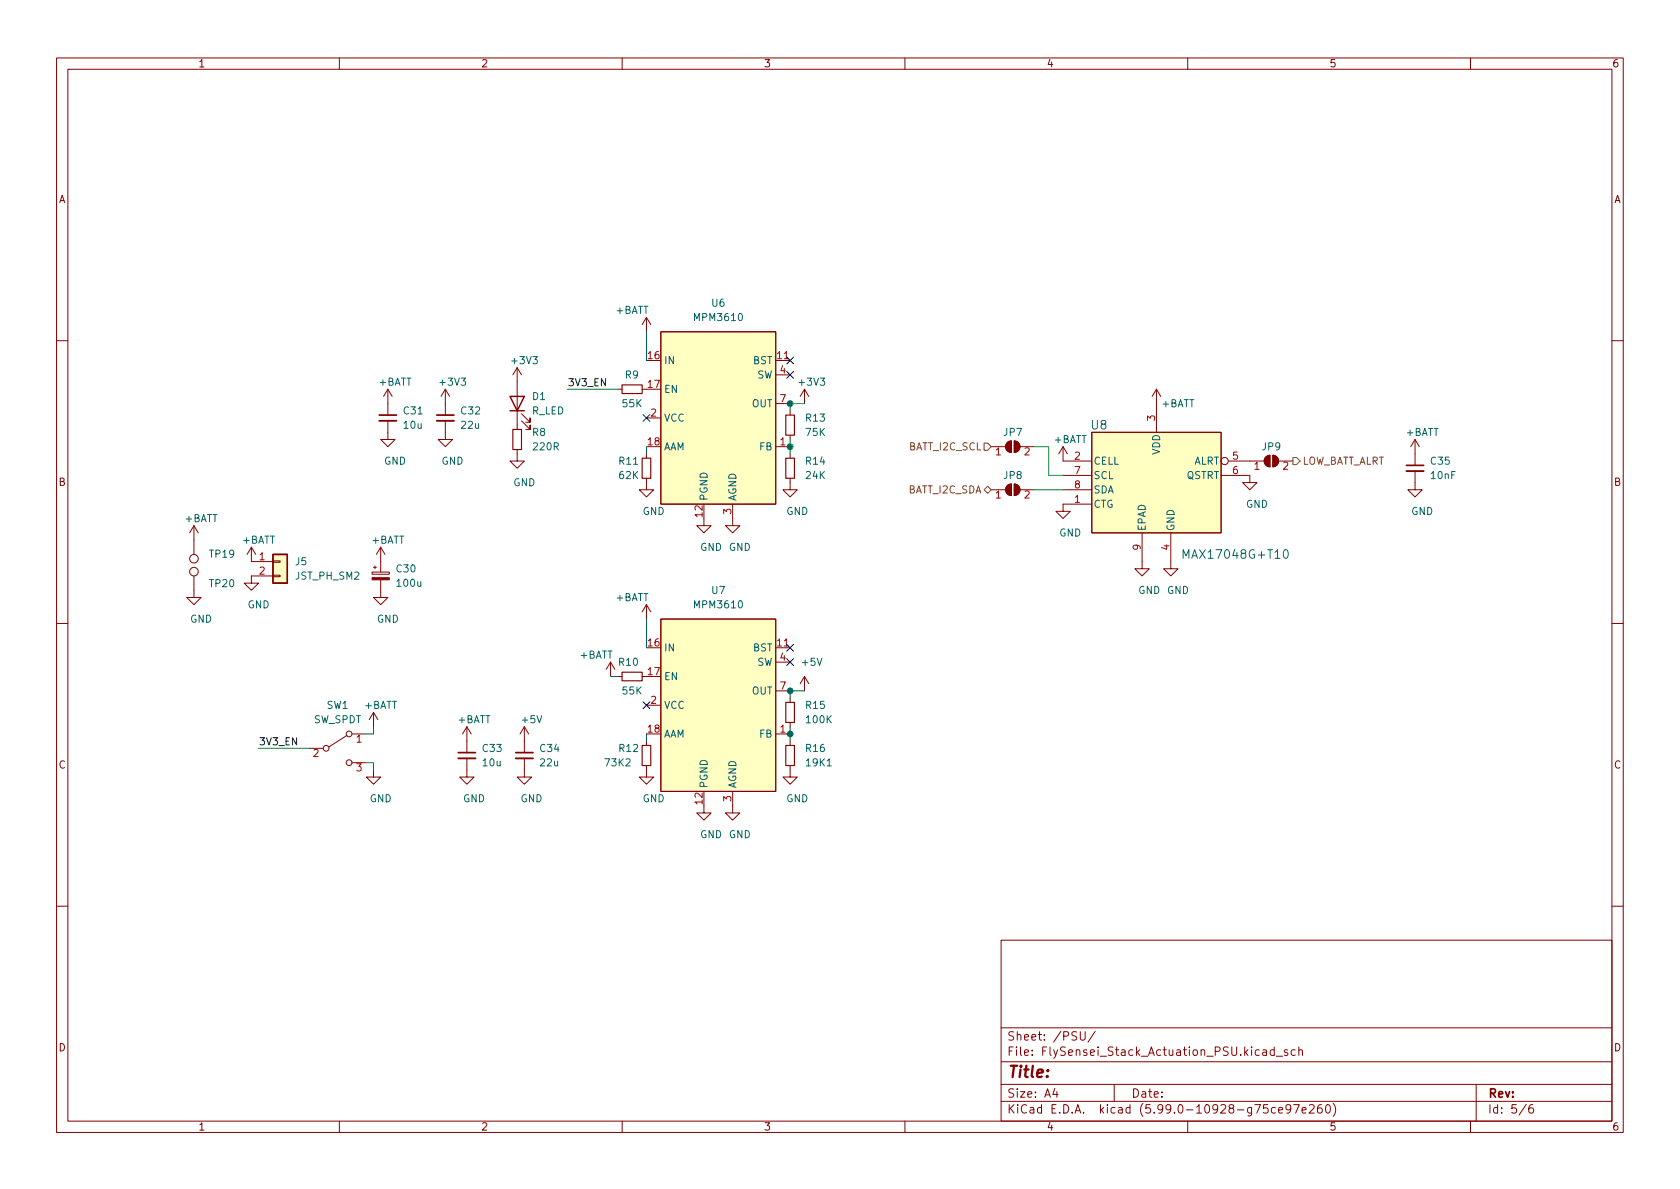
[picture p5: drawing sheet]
<svg xmlns="http://www.w3.org/2000/svg" width="297mm" height="210mm" viewBox="0 0 297 210" stroke-linecap="round" stroke-linejoin="round" font-family="sans-serif">
<g fill="none" stroke="#840000" stroke-width=".18">
<path d="M10 10.2h277v190.1h-277zM12 12.2h273v186.1h-273zM60 10.2v2M110 10.2v2M160 10.2v2M210 10.2v2M260 10.2v2M114.3 56.1v2.6M114.3 56.1l-.8 1.3M114.3 56.1l.8 1.3M116.8 58.7h20.4v30.4h-20.4zM10 60.2h2"/>
<path d="M68.6 74.4v3.3h1.2l-1.2 1.3-1.3-1.3h1.3M68.6 68.8v4.6M68.6 68.8l-.8 1.3M68.6 68.8l.7 1.3M78.7 74.4v3.3h1.3l-1.3 1.3-1.2-1.3h1.2M78.7 68.8v4.6M78.7 68.8l-.7 1.3M78.7 68.8l.8 1.3M91.4 79.5v2h1.3l-1.3 1.3-1.2-1.3h1.2M91.4 65l-.7 1.3M91.4 65v10.9M91.4 65l.8 1.3"/>
<path d="M92.2 74.4l1.5 1.5v-.7v.7h-.7M92.2 73.1l1.5 1.6v-.8v.8h-.7M109.2 68.8h.8M113.5 68.8h.8M114.3 73.9h2.5M137.2 79h2.5M137.2 63.7h2.5M137.2 66.3h2.5M137.2 71.4h2.5M139.7 72.6v.8M139.7 77v.7M142.2 68.8l-.7 1.3"/>
<path d="M142.2 68.8v2.6M142.2 68.8l.8 1.3M175.3 79h2.5M178.1 78.3l.7-.3v2a1.02 1.02 0 0 1-.9-.6 1.02 1.02 0 0 1 .2-1.1zM179.3 78a1.02 1.02 0 0 1 1 1 1.02 1.02 0 0 1-1 1zM180.3 79h2.6M188 79l-.8 1.3M188 79v2.5h5M188 79l.7 1.3M193 76.4h22.9v17.8h-22.9zM204.5 68.8l-.8 1.3M204.5 68.8v7.6"/>
<path d="M204.5 68.8l.7 1.3M250.2 77.7l-.8 1.3M250.2 77.7v4.6M250.2 77.7l.8 1.3M285 60.2h2M34.3 93l-.8 1.2M34.3 93v5M34.3 93l.8 1.2M44.4 96.8v2.5h3.9M44.4 96.8l-.7 1.2M44.4 96.8l.8 1.2M48.3 99.2h1.2v.2h-1.2z"/>
<path d="M67.3 96.8l-.8 1.2M67.3 96.8v4.4M67.3 96.8l.8 1.2M114.3 84.6v2h1.3l-1.3 1.3-1.3-1.3h1.3M114.3 80.3v.7M124.5 91.7v1.3h1.2l-1.2 1.2-1.3-1.2h1.3M129.5 89.1v3.9h1.3l-1.3 1.2-1.2-1.2h1.2M139.7 84.6v2h1.3l-1.3 1.3-1.3-1.3h1.3M139.7 80.3v.7M175.3 86.6h2.5M178.1 85.9l.7-.3v2a1.02 1.02 0 0 1-.9-.6 1.02 1.02 0 0 1 .2-1.1zM179.3 85.6a1.02 1.02 0 0 1 1 1 1.02 1.02 0 0 1-1 1z"/>
<path d="M180.3 86.6h2.6M188 86.6h5M188 84.1h5M193 89.1h-5v1.3h1.2l-1.2 1.3-1.3-1.3h1.3M201.9 94.2v6.4h1.3l-1.3 1.2-1.2-1.2h1.2M207 94.2v6.4h1.3l-1.3 1.2-1.3-1.2h1.3M215.9 84.1h5.1v1.2h1.2l-1.2 1.3-1.3-1.3h1.3M217.2 81.5h6.3M223.8 80.8l.7-.3v2a1.02 1.02 0 0 1-.9-.6 1.02 1.02 0 0 1 .2-1.1zM225 80.5a1.02 1.02 0 0 1 1.1 1 1.02 1.02 0 0 1-1.1 1zM226.1 81.5h2.5M250.2 83.3v3.3h1.3l-1.3 1.3-1.3-1.3h1.3"/>
<path d="M10 110.2h2M34.3 101.8v3.9h1.3l-1.3 1.2-1.3-1.2h1.3M48.3 101.7h1.2v.3h-1.2zM48.3 101.8h-3.9v1.3h1.3l-1.3 1.3-1.2-1.3h1.2M65.8 101.2h3v.3h-3zM66 100.3h.5M66.3 100.1v.5M67.3 102.5v3.2h1.3l-1.3 1.2-1.3-1.2h1.3M107.9 117.1l-.7 1.3M107.9 117.1v2.5M107.9 117.1l.8 1.3M109.2 119.6h.8"/>
<path d="M113.5 119.6h.8M114.3 106.9v2.6M114.3 106.9l-.8 1.3M114.3 106.9l.8 1.3M116.8 109.5h20.4v30.4h-20.4zM137.2 114.5h2.5M137.2 117.1h2.5M142.2 119.6v2.6M142.2 119.6l-.7 1.3M142.2 119.6l.8 1.3M285 110.2h2M54.6 132.3h2.5"/>
<path d="M61.3 130l-3.1 2.1M62.2 129.8h2.6M62.2 134.9h2.6M66 136.1v1.3h1.3l-1.3 1.3-1.2-1.3h1.2M66 126l-.7 1.2M66 126v2.5M66 126l.8 1.2M82.5 134.1v3.3h1.3l-1.3 1.3-1.2-1.3h1.2M82.5 128.5l-.7 1.3M82.5 128.5v4.6M82.5 128.5l.8 1.3M92.7 134.1v3.3h1.3l-1.3 1.3-1.3-1.3h1.3"/>
<path d="M92.7 128.5v4.6M92.7 128.5l-.8 1.3M92.7 128.5l.8 1.3M114.3 135.4v2h1.3l-1.3 1.3-1.3-1.3h1.3M114.3 131.1v.7M114.3 124.7h2.5M129.5 139.9v3.9h1.3l-1.3 1.2-1.2-1.2h1.2M137.2 129.8h2.5M137.2 122.2h2.5M139.7 135.4v2h1.3l-1.3 1.3-1.3-1.3h1.3M139.7 123.4v.8M139.7 127.8v.7"/>
<path d="M139.7 131.1v.7M124.5 142.5v1.3h1.2l-1.2 1.2-1.3-1.2h1.3M10 160.2h2M177 166.3h108v32h-108zM285 160.2h2M60 198.3v2M110 198.3v2M160 198.3v2M177 194.8h108M177 191.8h108M177 187.8h108M177 181.8h108"/>
<path d="M186.5 192.5l-.4 1h1M186.9 193v1M191 182.4v1.2l.3 .3h.3l.3-.3v-1.2M193.6 182.4l-1.2 1.9M197 191.8v3M210 198.3v2M223.3 185.7h.6v.9M223.9 186l-.5 .1a.29 .29 0 0 0-.2 .2 .29 .29 0 0 0 .2 .3h.5M225.3 185.7l-.4-.1-.3 .3v.4l.1 .3h.6M225.3 185.1v1.5M225.5 195.9l-.4-.1-.3 .3v.4l.1 .3h.6M225.6 186.8h1.2"/>
<path d="M226.1 196.3l.7-.1-.1-.3-.4-.1-.2 .2v.8h.6M227.6 185.7l-.3-.1-.2 .2v.3l.5 .1v.4h-.5M228.2 196l-.3 .3-.4-.1-.1-.2 .1-.6 .4-.1 .2 .2a.99 .99 0 0 1-.3 1.3h-.3M228.7 195.3h1l-.6 1.5M229 185.7l-.4-.1-.3 .3v.4l.1 .3h.6M229.6 185.8l.3-.2 .3 .1 .1 .9M229.6 185.1v1.5M230.2 196.3l.7-.1v-.3l-.5-.1-.2 .2 .1 .8h.6M231.5 195.5l.6-.2 .2 .2 .1 .3-1 1h1M233.6 195.3a.59 .59 0 0 0-.7 .7v.5l.2 .3h.4l.2-.1 .1-.5-.2-.2-.4-.1-.3 .3M234.6 195.4l.1-.1a.81 .81 0 0 1 .6 .7 .81 .81 0 0 1-.3 .8h-.1a.81 .81 0 0 1-.6-.6 .81 .81 0 0 1 .3-.8zM235.7 195.1a1.72 1.72 0 0 1 0 2.3"/>
<path d="M260 198.3v2M261 191.8v6.5M269.9 195.3l-1.3 1.9M271 195.3a.6 .6 0 0 0-.7 .7v.5l.1 .3h.5l.2-.1 .1-.5-.2-.2-.4-.1-.3 .3"/>
<circle cx="34.3" cy="98.8" r=".76"/>
<circle cx="216.5" cy="81.5" r=".63"/>
<circle cx="34.3" cy="101.1" r=".76"/>
<circle cx="57.7" cy="132.3" r=".51"/>
<circle cx="61.7" cy="134.9" r=".51"/>
<circle cx="61.7" cy="129.8" r=".51"/>
</g>
<path d="M67.1 74.4h3M77.2 74.4h3.1M248.7 83.3h3M81 134.1h3.1M91.2 134.1h3" fill="none" stroke="#840000" stroke-width=".33"/>
<path d="M67.1 73.4h3M77.2 73.4h3.1M248.7 82.3h3M81 133.1h3.1M91.2 133.1h3" fill="none" stroke="#840000" stroke-width=".3"/>
<path d="M90.7 75.9h1.5v3.6h-1.5zM110 68.1h3.5v1.5h-3.5zM138.9 73.4h1.6v3.6h-1.6zM113.5 81h1.6v3.6h-1.6zM138.9 81h1.6v3.6h-1.6zM110 118.9h3.5v1.5h-3.5zM113.5 131.8h1.6v3.6h-1.6zM138.9 124.2h1.6v3.6h-1.6zM138.9 131.8h1.6v3.6h-1.6z" fill="none" stroke="#840000" stroke-width=".2"/>
<g fill="#ffffc2" stroke="#ffffc2" stroke-width=".18">
<path d="M116.8 58.7h20.4v30.4h-20.4z"/>
<path d="M116.8 109.5h20.4v30.4h-20.4z"/>
<path d="M48.3 98h2.5v5.1h-2.5z"/>
<path d="M193 76.4h22.9v17.8h-22.9z"/>
</g>
<path d="M90.2 70.1h2.5l-1.3 2.5zM90.2 72.6h2.5M48.3 98h2.5v5.1h-2.5z" fill="none" stroke="#840000" stroke-width=".25"/>
<g fill="#840000" stroke="#840000" stroke-width=".18">
<path d="M65.8 102.2h3v.3h-3z"/>
<path d="M178.1 78.3l.7-.3v2a1.02 1.02 0 0 1-.9-.6 1.02 1.02 0 0 1 .2-1.1z"/>
<path d="M179.3 78a1.02 1.02 0 0 1 1 1 1.02 1.02 0 0 1-1 1z"/>
<path d="M178.1 85.9l.7-.3v2a1.02 1.02 0 0 1-.9-.6 1.02 1.02 0 0 1 .2-1.1z"/>
<path d="M179.3 85.6a1.02 1.02 0 0 1 1 1 1.02 1.02 0 0 1-1 1z"/>
<path d="M223.8 80.8l.7-.3v2a1.02 1.02 0 0 1-.9-.6 1.02 1.02 0 0 1 .2-1.1z"/>
<path d="M225 80.5a1.02 1.02 0 0 1 1.1 1 1.02 1.02 0 0 1-1.1 1z"/>
</g>
<path d="M209.2 98.7v-1.5l.5 1.1 .5-1.1v1.5M227 97.3l.3-.1a.83 .83 0 0 1 .6 .6 .83 .83 0 0 1-.4 .9h-.1a.82 .82 0 0 1-.4-1.4z" fill="none" stroke="#006464" stroke-width=".18"/>
<path d="M174 78.4h.6l.7 .6-.7 .6h-.6zM174 86.6l.6-.6 .7 .6-.7 .6zM228.6 80.9h.6l.7 .6-.7 .7h-.6z" fill="none" stroke="#725600" stroke-width=".18"/>
<g fill="none" stroke="#009600" stroke-width=".18">
<path d="M114.3 58.7v5M100.3 68.8h8.9M114.3 79v1.3M139.7 77.7v2.6M142.2 71.4h-2.5v1.2M182.9 79h2.5v5.1h2.6M182.9 86.6h5.1M107.9 119.6h1.3M114.3 109.5v5M45.7 132.3h8.9M64.8 134.9h1.2v1.2M66 128.5v1.3h-1.2"/>
<path d="M114.3 129.8v1.3M139.7 128.5v2.6M142.2 122.2h-2.5v1.2"/>
</g>
<path d="M113.7 73.3l1.2 1.2M114.9 73.3l-1.2 1.2M139.1 63.1l1.2 1.3M139.1 65.7l1.2 1.2M140.3 63.1l-1.2 1.3M140.3 65.7l-1.2 1.2M139.1 116.5l1.2 1.2M139.1 113.9l1.2 1.3M140.3 116.5l-1.2 1.2M140.3 113.9l-1.2 1.3M113.7 124.1l1.2 1.2M114.9 124.1l-1.2 1.2" fill="none" stroke="#000084" stroke-width=".18"/>
<g fill="#009600" stroke="#009600" stroke-width=".18">
<circle cx="139.7" cy="122.2" r=".51"/>
<circle cx="139.7" cy="79" r=".51"/>
<circle cx="139.7" cy="71.4" r=".51"/>
<circle cx="139.7" cy="129.8" r=".51"/>
</g>
<text font-size="2.8" fill="#840000" x="178" y="190.6">Title:</text>
<g font-size="2.1" fill="#006464">
<text x="193" y="75.9">U8</text>
<text x="209.9" y="98.8">MAX17048G+T10</text>
</g>
<g font-size="2.1" fill="#840000">
<text x="178" y="184">Sheet: /PSU/</text>
<text x="178" y="186.7">File: FlySensei_Stack_Actuation_PSU.kicad_sch</text>
<text x="178" y="196.9">KiCad E.D.A. kicad (5.99.0-10928-g75ce97e260)</text>
<text x="178" y="194.1">Size: A4</text>
<text x="200" y="194.1">Date:</text>
<text x="263" y="194.1">Rev:</text>
<text x="263" y="196.9">Id: 5/6</text>
</g>
<g font-size="1.8" fill="#840000">
<text x="35" y="11.9">1</text>
<text x="85" y="11.9">2</text>
<text x="135" y="11.9">3</text>
<text x="185" y="11.9">4</text>
<text x="235" y="11.9">5</text>
<text x="285" y="11.9">6</text>
<text x="10.3" y="35.9">A</text>
<text x="285.3" y="35.9">A</text>
<text x="10.3" y="85.9">B</text>
<text x="285.3" y="85.9">B</text>
<text x="10.3" y="135.9">C</text>
<text x="285.3" y="135.9">C</text>
<text x="10.3" y="185.9">D</text>
<text x="285.3" y="185.9">D</text>
<text x="35" y="199.9">1</text>
<text x="85" y="199.9">2</text>
<text x="135" y="199.9">3</text>
<text x="185" y="199.9">4</text>
<text x="235" y="199.9">5</text>
<text x="285" y="199.9">6</text>
</g>
<g font-size="1.8" fill="#006464">
<text x="108.9" y="55.5">+BATT</text>
<text x="123" y="56.8">MPM3610</text>
<text x="125.9" y="54.2">U6</text>
<text x="90.6" y="64.4">+3V3</text>
<text x="117.3" y="64.4">IN</text>
<text x="133.1" y="64.4">BST</text>
<text x="67" y="68.2">+BATT</text>
<text x="77.9" y="68.2">+3V3</text>
<text x="94.2" y="70.7">D1</text>
<text x="110.6" y="66.9">R9</text>
<text x="117.3" y="69.5">EN</text>
<text x="133.8" y="66.9">SW</text>
<text x="141.4" y="68.2">+3V3</text>
<text x="71.4" y="73.3">C31</text>
<text x="71.5" y="75.8">10u</text>
<text x="81.6" y="73.3">C32</text>
<text x="81.6" y="75.8">22u</text>
<text x="94" y="73.3">R_LED</text>
<text x="94.2" y="77.1">R8</text>
<text x="110.1" y="72">55K</text>
<text x="117.3" y="74.5">VCC</text>
<text x="132.9" y="72">OUT</text>
<text x="142.5" y="74.5">R13</text>
<text x="142.5" y="77.1">75K</text>
<text x="177.5" y="77.1">JP7</text>
<text x="205.4" y="72">+BATT</text>
<text x="248.6" y="77.1">+BATT</text>
<text x="67.9" y="82.2">GND</text>
<text x="78" y="82.2">GND</text>
<text x="94.4" y="79.6">220R</text>
<text x="109.5" y="82.2">R11</text>
<text x="117.3" y="79.6">AAM</text>
<text x="134.3" y="79.6">FB</text>
<text x="142.5" y="82.2">R14</text>
<text x="186.4" y="78.4">+BATT</text>
<text x="193.3" y="82.2">CELL</text>
<text x="205.1" y="80.4" transform="rotate(-90 205.1 80.4)">VDD</text>
<text x="210.9" y="82.2">ALRT</text>
<text x="223.2" y="79.6">JP9</text>
<text x="253" y="82.2">C35</text>
<text x="90.7" y="86">GND</text>
<text x="109.5" y="84.7">62K</text>
<text x="125.1" y="88.6" transform="rotate(-90 125.1 88.6)">PGND</text>
<text x="130.2" y="88.6" transform="rotate(-90 130.2 88.6)">AGND</text>
<text x="142.5" y="84.7">24K</text>
<text x="177.5" y="84.7">JP8</text>
<text x="193.3" y="89.8">CTG</text>
<text x="193.3" y="84.7">SCL</text>
<text x="193.3" y="87.2">SDA</text>
<text x="209.7" y="84.7">QSTRT</text>
<text x="220.3" y="89.8">GND</text>
<text x="253.1" y="84.7">10nF</text>
<text x="32.7" y="92.3">+BATT</text>
<text x="113.6" y="91.1">GND</text>
<text x="139" y="91.1">GND</text>
<text x="187.3" y="94.9">GND</text>
<text x="202.6" y="94" transform="rotate(-90 202.6 94)">EPAD</text>
<text x="207.6" y="94" transform="rotate(-90 207.6 94)">GND</text>
<text x="249.5" y="91.1">GND</text>
<text x="37.1" y="98.6">TP19</text>
<text x="42.8" y="96.1">+BATT</text>
<text x="52.3" y="99.9">J5</text>
<text x="65.7" y="96.1">+BATT</text>
<text x="70.2" y="101.2">C30</text>
<text x="123.8" y="97.4">GND GND</text>
<text x="37.1" y="103.8">TP20</text>
<text x="43.8" y="107.6">GND</text>
<text x="52.3" y="102.5">JST_PH_SM2</text>
<text x="70.3" y="103.8">100u</text>
<text x="108.9" y="106.3">+BATT</text>
<text x="123" y="107.6">MPM3610</text>
<text x="125.9" y="105">U7</text>
<text x="201.2" y="105">GND GND</text>
<text x="33.6" y="110.1">GND</text>
<text x="66.6" y="110.1">GND</text>
<text x="102.5" y="116.5">+BATT</text>
<text x="109.5" y="117.7">R10</text>
<text x="117.3" y="115.2">IN</text>
<text x="133.1" y="115.2">BST</text>
<text x="133.8" y="117.7">SW</text>
<text x="141.9" y="117.7">+5V</text>
<text x="57.8" y="125.3">SW1</text>
<text x="64.4" y="125.3">+BATT</text>
<text x="110.1" y="122.8">55K</text>
<text x="117.3" y="120.3">EN</text>
<text x="117.3" y="125.3">VCC</text>
<text x="132.9" y="122.8">OUT</text>
<text x="142.5" y="125.3">R15</text>
<text x="55.4" y="127.9">SW_SPDT</text>
<text x="80.9" y="127.9">+BATT</text>
<text x="92.4" y="127.9">+5V</text>
<text x="117.3" y="130.4">AAM</text>
<text x="134.3" y="130.4">FB</text>
<text x="142.7" y="127.9">100K</text>
<text x="85.4" y="133">C33</text>
<text x="85.4" y="135.5">10u</text>
<text x="95.6" y="133">C34</text>
<text x="95.6" y="135.5">22u</text>
<text x="107.1" y="135.5">73K2</text>
<text x="109.5" y="133">R12</text>
<text x="142.5" y="133">R16</text>
<text x="142.7" y="135.5">19K1</text>
<text x="65.3" y="141.9">GND</text>
<text x="81.9" y="141.9">GND</text>
<text x="92" y="141.9">GND</text>
<text x="113.6" y="141.9">GND</text>
<text x="125.1" y="139.4" transform="rotate(-90 125.1 139.4)">PGND</text>
<text x="130.2" y="139.4" transform="rotate(-90 130.2 139.4)">AGND</text>
<text x="139" y="141.9">GND</text>
<text x="123.8" y="148.2">GND GND</text>
</g>
<g font-size="1.8" fill="#a90000">
<text x="114.6" y="63.5">16</text>
<text x="137.4" y="63.5">11</text>
<text x="114.6" y="68.6">17</text>
<text x="137.9" y="66">4</text>
<text x="137.9" y="71.1">7</text>
<text x="115.1" y="73.7">2</text>
<text x="204.2" y="74.4" transform="rotate(-90 204.2 74.4)">3</text>
<text x="114.6" y="78.7">18</text>
<text x="137.9" y="78.7">1</text>
<text x="176" y="80.5">1</text>
<text x="181.1" y="80.5">2</text>
<text x="190" y="81.3">2</text>
<text x="190" y="83.8">7</text>
<text x="217.9" y="81.3">5</text>
<text x="217.9" y="83.8">6</text>
<text x="221.8" y="83.1">1</text>
<text x="226.8" y="83.1">2</text>
<text x="176" y="88.1">1</text>
<text x="181.1" y="88.1">2</text>
<text x="190" y="88.9">1</text>
<text x="190" y="86.4">8</text>
<text x="124.2" y="91.4" transform="rotate(-90 124.2 91.4)">12</text>
<text x="129.3" y="90.9" transform="rotate(-90 129.3 90.9)">3</text>
<text x="45.9" y="99.1">1</text>
<text x="45.9" y="101.6">2</text>
<text x="201.7" y="97.3" transform="rotate(-90 201.7 97.3)">9</text>
<text x="206.8" y="97.3" transform="rotate(-90 206.8 97.3)">4</text>
<text x="114.6" y="114.3">16</text>
<text x="114.6" y="119.4">17</text>
<text x="137.4" y="114.3">11</text>
<text x="137.9" y="116.8">4</text>
<text x="115.1" y="124.5">2</text>
<text x="137.9" y="121.9">7</text>
<text x="63" y="131.3">1</text>
<text x="114.6" y="129.5">18</text>
<text x="137.9" y="129.5">1</text>
<text x="55.4" y="133.9">2</text>
<text x="63" y="136.4">3</text>
<text x="124.2" y="142.2" transform="rotate(-90 124.2 142.2)">12</text>
<text x="129.3" y="141.7" transform="rotate(-90 129.3 141.7)">3</text>
</g>
<g font-size="1.8" fill="#0f0f0f">
<text x="100.3" y="68.3">3V3_EN</text>
<text x="45.7" y="131.8">3V3_EN</text>
</g>
<g font-size="1.8" fill="#725600">
<text x="160.6" y="79.6">BATT_I2C_SCL</text>
<text x="230.3" y="82.2">LOW_BATT_ALRT</text>
<text x="160.4" y="87.2">BATT_I2C_SDA</text>
</g>
</svg>
